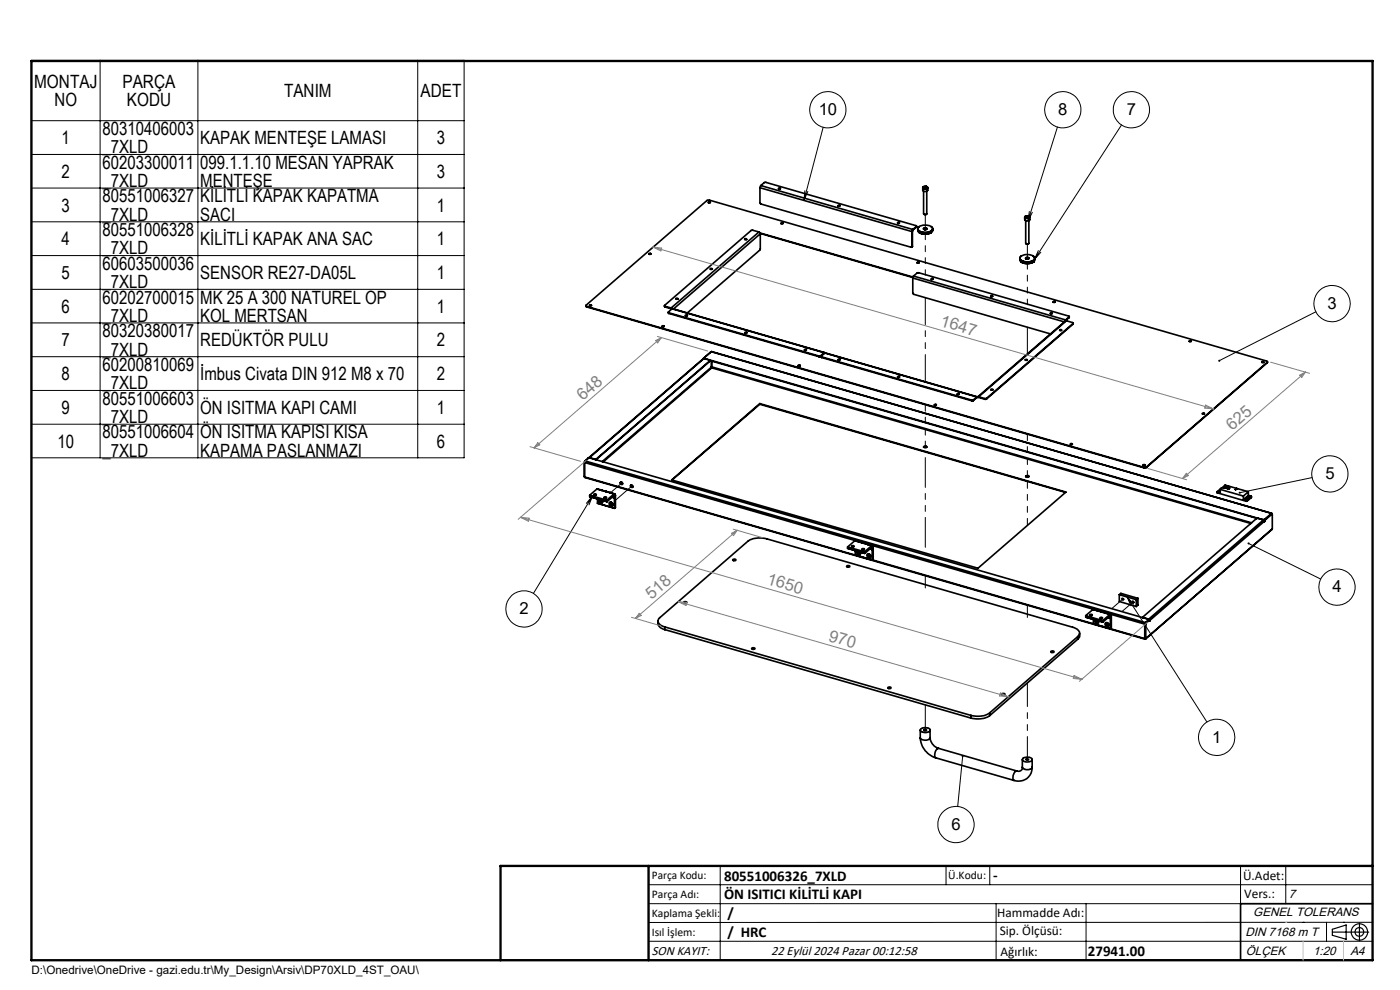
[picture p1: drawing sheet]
<svg xmlns="http://www.w3.org/2000/svg" width="297mm" height="210mm" viewBox="0 0 297 210" stroke-linecap="round" stroke-linejoin="round" font-family="sans-serif">
<g fill="none" stroke="#000" stroke-width=".35">
<path d="M161.2 39.8v3.2l.2 .3 31.9 9.1 .2-.1M161.2 39.8l32.3 9.3M161.4 39.4l-.2 .4M161.4 39.4l.8-.7h.3l32 9.3-.9 .7M161.4 39.4l32.2 9.3M165.1 39.9l.5 .1-.4 .1zM195.8 39.8a.63 .63 0 0 1 1 0M195.8 39.8h.1M195.8 39.8v.6l.5 .2 .5-.2v-.6M195.8 39.8l.4 .3h.4l.2-.3M195.8 39.7l.5-.2a.29 .29 0 0 1 .3 .1 .29 .29 0 0 1 .1 .3l-.4 .1a.33 .33 0 0 1-.3 0 .33 .33 0 0 1-.2-.3zM196.3 39.9h.1"/>
<path d="M196.3 39.6l-.3 .1v.2h.3M196.3 39.6l.2 .1v.2h-.2M196.3 39.6v.3M137.7 53.9h.4M150.3 43h.4M150.7 57l.4 .1-.2 .1-.2-.1zM150.7 57.1h.4M158 50.7l.3-.1 .1 .2h-.4zM158 50.8h.4M161 49.2l.3 .4M161 49.2l-1.6-.3-18.4 15.9 .1 .2M161 49.2l-18.6 16.1"/>
<path d="M161.2 49.4l32.5 9.4M161.3 49.6l-.1 3.4-15.4 13.4M161.3 49.5l32.3 9.4M161.3 49.6l-18.4 15.9M165.2 40.1h.3M165.7 47.4h.4M177.8 43.6h.4l-.3 .1zM177.8 43.7h.4M190.4 47.2l.5 .1-.3 .1zM190.4 47.3h.4M193.5 49.1v3.2M193.6 52.2l-.2 .2"/>
<path d="M193.6 49.1h-.1M193.6 49.1v3.1M193.6 52.2l-.1 .1M193.6 48.7l-.1 .4M193.6 48.8v.3M193.6 59v3.3l.2 .1 29 8.4M193.6 48.7v.1M193.6 59l32.2 9.3M193.8 58.6l-.2 .4M193.8 58.6l.8-.7 .3-.1 31.9 9.3v.1M193.8 58.6l32.3 9.3M194.4 48.2l-.8 .6"/>
<path d="M194.5 48.1l-.1 .1M194.5 48l-.1 .2M194.6 55.7l.2-.1 .2 .2h-.4zM194.6 55.8h.3M194.7 48.5a.83 .83 0 0 0 .8 1.1M194.9 48.1a2.24 2.24 0 0 1 2.9 .3 1.69 1.69 0 0 1-2.3 .8 .65 .65 0 0 1-.7-.3 .65 .65 0 0 1 .1-.8zM195 49.3l.5 .3M195 48.1a.59 .59 0 0 0-.3 .6 .59 .59 0 0 0 .6 .5h.2M195.9 40.6v4.8l.2 .1 .5-.1v-4.8M195.9 48.5l.2-.1a.26 .26 0 0 1 .4-.1 .26 .26 0 0 1 .1 .3l-.4 .1zM196 48.6a.3 .3 0 0 1 .3-.2 .3 .3 0 0 1 .3 .2M196 45.4v.1"/>
<path d="M196.1 48.7h.3h-.2M196.6 45.4l-.6 .1M197.5 59.2l.3-.2 .2 .2-.3 .1zM197.6 48.1a.56 .56 0 0 1 .3 .6 .56 .56 0 0 1-.6 .4l-1 .2-.8-.1M197.6 59.3h.3M197.6 49.3l-1 .4-1.1-.1M197.9 48.5a1.34 1.34 0 0 1-1.8 1.2l-.6-.1M216.4 54.8a.83 .83 0 0 0 .7 1M216.5 54.5a2.23 2.23 0 0 1 3 .2 1.15 1.15 0 0 1-1.5 .9l-.7-.1a.76 .76 0 0 1-.8-1zM216.6 55.6h.1M216.6 54.3v.1a.57 .57 0 0 0-.2 .6 .57 .57 0 0 0 .6 .4 1.98 1.98 0 0 0 2.5-.6l-.3-.5M216.6 55.6l.5 .2"/>
<path d="M217.4 46.1a.66 .66 0 0 1 1.1 0M217.4 46.1h.1M217.4 46.1v.6l.4 .2 .6-.2 .1-.6M217.4 46.1l.4 .2h.5l.2-.2M217.5 45.9l.4-.1a.26 .26 0 0 1 .4 0 .26 .26 0 0 1 0 .4h-.3a.3 .3 0 0 1-.4 0 .3 .3 0 0 1-.1-.3zM217.6 46.8v4.8l.3 .2 .4-.2v-4.8M217.6 54.7l.2-.1a.26 .26 0 0 1 .3 0 .26 .26 0 0 1 .1 .3 .29 .29 0 0 1-.4 .1 .29 .29 0 0 1-.2-.3zM217.6 54.9a.3 .3 0 0 1 .3-.3 .3 .3 0 0 1 .3 .3M217.7 51.7h.5M217.8 55h.3zM217.9 46.2h.1M217.9 45.9l-.2 .1v.1l.2 .1"/>
<path d="M217.9 45.9l.3 .1v.1l-.3 .1M217.9 45.9v.3M219.2 55.6h.1M219.2 55.6l-1 .3-1.1-.1M219.5 54.8a1.07 1.07 0 0 1-1.3 1.1l-1.1-.1M124.3 64.8l.2 .3M124.5 65l-.2-.1 .1-.2 25.6-22.2 .5-.1 118.2 34.2 .2 .1-.1 .2M124.5 65.1l118.1 34.1M124.5 65l118.1 34.1M124.5 65v.1M125.1 64.8h.4M140.5 69.3h.4"/>
<path d="M141 64.9l.1 .2M141.1 65.1l1.3 .4v-.2M141.1 65l1.3 .3M141.1 65v.1M141.8 66.2l.1 .3M141.9 66.3l31.8 9.2M141.9 66.3v.2M141.9 66.5l31.8 9.2M142.4 65.3l.2 .2M142.5 65.5h.1M142.6 65.5l-.8 .7 .1 .1M142.6 65.5l32.3 9.3"/>
<path d="M142.6 65.5l32.2 9.3M143.4 63.3l.3-.1 .1 .2-.2 .1zM143.4 63.4h.4M145.4 67h.4M149.2 76.1h.1M149.2 76.1l-24.3 21M149.3 76.1l1.2 .3 .1 .1M149.3 76.1h-.1M149.3 76.1l-24.2 21M149.4 75.9v.2M149.4 76l-.1 .1M149.4 76.1h.1"/>
<path d="M149.5 76.1l118.4 34.1M149.5 76.1h.1M150.6 76.5l116 33.5M150.6 76.5l-24.1 20.9M150.6 76.5v.2M150.6 76.7l-24.1 20.8M150.7 74.7l-1.5 1.4M150.7 74.7h.1M150.8 74.7h-.1M150.9 74.6l-1.5 1.3 .1 .2M150.9 74.6l118.9 34.3M150.9 74.6l118.8 34.3"/>
<path d="M151 77.8v.2M151 76.6v1.2M151 77.8l-23.3 20.1M151 78h.1M151 78v-.2l114.5 33.1M151 78l-23 20M151 78l114.4 33M158 70.7h.4M169.3 77.5h.5l-.4 .1zM169.3 77.6h.5M170.7 74.3h.3M173.7 75.5v.2"/>
<path d="M174.1 75.5h-.4M174.1 75.6l-.4 .1M174.1 75.5v.1M174.2 75.6l.1 .2M174.3 75.8l31.8 9.2M174.3 75.7l31.8 9.2M174.3 75.7v.1M174.8 74.8l.2 .1M174.8 74.8l-.7 .7M174.8 74.8l-.7 .8M174.9 74.9h.1M175 74.9l-.8 .7 .1 .1"/>
<path d="M175 74.9l32.3 9.3M175 74.9l32.2 9.3M177.8 76.3l.1-.1h.3l-.2 .2zM177.8 76.3h.4M190.5 79.8l.4 .2h-.3l-.2-.1zM210.1 62.8l.4-.1 .1 .2zM210.2 62.9h.4M217.5 76.3l.3-.1 .1 .2h-.3zM217.6 76.4h.3M222.8 66.4l.4 .1-.3 .1zM222.8 66.5h.4M223.4 64.1h.4"/>
<path d="M224.8 70.1h.4M224.9 69.9l.3 .2h-.3zM226 68.1h.1M226.1 67.9l-.2 .3M226.2 68l1.4 .4v.2M226.2 68l-.2 .1-18.6 16.1M226.2 68l-18.6 16.2M226.8 67.4l-.7 .6v-.1M226.8 67.2l-.7 .7M226.8 67.2v.2M227.6 68.6l-18.3 15.9M227.6 68.6v.1"/>
<path d="M227.6 68.7l-18.3 16M227.7 68.5l-.1 .2M252.3 72.3l.4 .1-.3 .1zM252.3 72.4h.4M267.7 76.9h.4M268.8 76.9l-25.6 22.2M268.8 76.9v.1M268.8 77l-25.6 22.2M268.9 76.8l-.1 .2M124 98.1v3M124 98.1h.1M124 98.1l118.9 34.3"/>
<path d="M124 98.1v3.1M124.1 97.8l-.1 .3M124.1 97.8h.1M124.1 97.8l.7-.6 .3-.1 118.5 34.3 .1 .1-.7 .6M124.1 97.8l118.9 34.3M125.1 97.1l-1 .7M125.1 97.1l1.1 .3M125.1 97.1h.1M126.2 97.4v.1M126.5 97.4h-.3M126.5 97.5h-.1M126.5 97.4v.1"/>
<path d="M161.2 85.6v.2M161.2 85.8l64.8 18.6M161.2 85.8l-18.6 16M190.5 80h.3M195.9 94.7l.2-.1a.24 .24 0 0 1 .4 0 .24 .24 0 0 1 0 .3l-.2 .1zM195.9 94.9h.7M198.2 85.8l.4 .1-.3 .1zM198.2 85.9h.4M203.1 83.5h.3l.1 .1-.4 .1zM203.1 83.6h.3M206.1 84.9v.1M206.5 84.8l-.4 .1"/>
<path d="M206.5 85h-.4M206.5 84.8v.2M207.2 84.2h.2M207.2 84.2l-.7 .6M207.2 84.2l-.7 .8M207.3 84.3h.2M207.6 84.2l-.2 .1M207.6 84.2l1.3 .4M207.6 84.2v.1l1.3 .4M208.9 84.6v.1M209.3 84.5l-.4 .1M209.3 84.7h-.4"/>
<path d="M209.3 84.5v.2M210.2 82.6l.3-.1 .1 .2-.3 .1zM210.3 82.7h.3M227.1 94.3h.4M242.5 98.7h.4M242.6 99.1v.1M243.2 99.1h-.6M243.2 99.2h-.6M243.2 99.1v.1M255.1 87.7h.4a.21 .21 0 0 1-.1 .2 .21 .21 0 0 1-.3-.1zM255.1 87.8h.4M124 101.1v.1"/>
<path d="M124 101.1h.1M124 101.2l.1 .1 118.8 34.3M124 101.2l57.4 16.5M125.1 105.3l3.7 1.1M125.1 105v.3M125.1 105l3.6 1.1M125.1 105.3v.1M126 105h.4M126.2 105h.1M126.7 103.7l1 .3M126.8 105.8v.9M126.8 106.7l3.6 1.1"/>
<path d="M126.8 106.7v.1M127.1 106a.43 .43 0 0 0 .2 .6 .43 .43 0 0 0 .6-.2l-.1-.3a.25 .25 0 0 1-.4 .3 .25 .25 0 0 1 0-.4M127.4 106l.2 .3 .2 .1M127.7 104h-.1M127.7 104l.9 .2M128.2 105.5l.4-.1 .1 .1-.4 .1zM128.2 105.6h.4M128.3 105.6h.2M128.6 104.2l-.1 .1M128.6 104.2l.9 .3M128.7 106.1l.1 .3M129.3 106.6a.45 .45 0 0 1 .6 .1 .45 .45 0 0 1-.2 .7 .58 .58 0 0 1-.4-.8z"/>
<path d="M129.5 104.5l-.1 .1M129.5 104.5l.9 .3M129.6 106.6v.2l.4 .2M129.8 105.5l.4 .1M129.9 105.4l.2 .1M130.1 105.2h.1M130.1 105.5l.1 .1M130.1 105.2v.3M130.2 104.9h.1M130.2 104.9l-.1 .3M130.2 105.6l.2-.1v2.3M130.2 104.8l-.1 .5-1.3 1.1"/>
<path d="M130.2 104.8l-3.6-1.1-1.5 1.3M130.2 104.8l-1.5 1.3M130.2 104.8h.1M130.3 104.8h.2l.1 .2v2.7l-.2 .1M130.3 105l.1 .2-.2 .2zM130.3 104.8l-.1 .1M130.4 107.8h.1M131.7 102.3v.2l.3 .2M131.9 102.3a.18 .18 0 0 0-.1 .3 .18 .18 0 0 0 .3-.1M133.8 102.9a.31 .31 0 0 0 .1 .3 .31 .31 0 0 0 .3 .1M134 102.9a.17 .17 0 0 0-.1 .3 .17 .17 0 0 0 .3-.1M142.5 101.8l18.7-16.2 64.9 18.8-18.6 16.1z"/>
<path d="M155.5 118.7h.6a.33 .33 0 0 1-.3 .3 .33 .33 0 0 1-.3-.3zM179.8 116l3.6 1M179.8 116.3l3.6 1.1M179.8 116v.3M179.8 116.3h.1M180.7 115.9h.5M180.8 116h.2M181.4 114.7l1 .3M181.4 116.8v.9M181.4 117.7l3.6 1.1M181.4 117.7l3.7 1.1M181.8 116.9a.44 .44 0 0 0 .1 .7 .44 .44 0 0 0 .7-.2l-.1-.3a.25 .25 0 0 1-.4 .3 .25 .25 0 0 1 0-.4"/>
<path d="M182.1 117l.1 .2 .3 .1M182.2 117l.3 .3M182.2 117l.3 .2M182.4 115h-.1M182.4 115l.9 .2M182.9 116.6h.4M183 116.6h.2M183.3 115.2h-.1M183.3 115.2l.9 .3M183.4 117v.4M184.2 115.5h-.1M184.2 115.5l.9 .2"/>
<path d="M184.3 117.6l.1 .3 .2 .1-.3-.4M184.4 117.6l.2 .3M184.5 116.4l.4 .1M184.6 116.4h.2M184.7 116.2h.1M184.8 116.4l.1 .1M184.8 116.2v.2M184.9 115.8h.1M184.9 115.8l-.2 .5-1.3 1.1M184.9 115.7l-3.6-1-1.5 1.3M184.9 115.7l-1.5 1.3M184.9 115.7v.1"/>
<path d="M184.9 115.8l-.1 .4M184.9 116.5l.1-.1v2.4M184.9 115.7l.1 .1M185 115.8l.1-.1 .1 .3v2.7l-.1 .1M185 115.8h-.1M185 115.9l-.1 .4zM185 118.8h.1M185.1 118.8l46.9 13.5M217.6 101l.2-.1a.28 .28 0 0 1 .3 0 .28 .28 0 0 1 .2 .2l-.2 .1a.32 .32 0 0 1-.3 .1 .32 .32 0 0 1-.2-.3zM217.6 101.1h.7M258.2 104.3l.1 .3M258.3 104.4v.2"/>
<path d="M258.3 104.6l6 1.7M258.9 104.1l-.3 .1v.1h.3h-.3M258.9 103.8v.8l-.6-.2M258.9 103.8l4.9 1.4M258.9 103.8l1-.9 4.9 1.4M259.2 103.5l-1 .8 .1 .1M259.6 103.4h.1M259.7 103.4h.1M259.7 103.3h.1M259.7 103.3l.1 .1M259.7 103.3l-.1 .1M259.7 103.3v.1"/>
<path d="M259.8 103.3h.1M259.8 103.4h.1M259.8 103.3v.1M259.8 103.5h.1M259.9 103.1v.1M259.9 103.1h.1M259.9 103.2h.1M259.9 103.4h.1M259.9 103.4l.1 .1-.1-.1M259.9 103.5h.1M259.9 103.4h.2M259.9 103.4l-.1 .1h.1"/>
<path d="M259.9 103.4l-.1 .1M260 103.1h.1M260 103.1v.1M260 103.1l-.1 .1M260 103.5h.1M260 103.2h.1M260 103l.1 .1M260 103v.1M260 103h.1M260.1 103.4h.1M260.1 103.1h.1M260.1 103.5h.1"/>
<path d="M260.1 103.5h-.1M260.1 103.2l.1 .1M260.2 103.2h-.1M260.2 103.4v.1M260.2 103.4h.1M260.2 103.2v.1M260.2 103.2h.1M260.2 103.1h.1M260.2 103.6h.1M260.2 103.5h.1M260.2 103.5h-.1M260.2 103.1l-.2 .1"/>
<path d="M260.3 103.5h.1M260.3 103.5h.2l-.3 .1M260.3 103.2l-.1 .1M260.3 103.3h.1M260.4 103.1l-.2 .1M260.4 103.5h.1M260.4 103.6h.1M260.4 103.1h.1M260.4 103.5l-.2 .1M260.4 103.3h.1M260.5 103.7l.1-.2zM260.5 103.6h.1"/>
<path d="M260.5 103.2l.1 .2zM260.5 103.2h.1M260.5 103.2l-.1 .1M260.6 103.6v.1M260.6 103.2h-.1M260.6 103.6h.1M260.6 103.7h.1M260.6 103.5h.1M260.6 103.5v.1M260.7 103.2h.1M260.7 103.2h-.2M260.7 103.6h-.1"/>
<path d="M260.7 103.6h.1M262.1 103.8h.1M262.2 103.7h.1M262.3 103.7h.1M262.3 103.7h-.1M262.3 103.7l-.2 .1M263.8 105.2v.8M263.8 106l.5 .1M264.3 105.9h.2M264.3 106.1v.2M264.5 105.5v.1M264.6 106.1h-.3"/>
<path d="M264.6 106.3h-.3M264.6 106.1v.2M264.7 105.4h.4a.38 .38 0 0 1-.6 .2v-.1M264.7 105.4l-.2 .1M264.7 105.4v.1M264.7 105.5l-.1 .1M264.8 105.1l.7 .3-.9 .7M264.8 104.3l-1 .9M264.8 104.3v.8M264.8 105.1l-1 .9M265 105.5h-.3M265.5 105.5h.1"/>
<path d="M265.5 105.3v.2M265.5 105.5l-.9 .8M267.9 110.2h.1M268 110.3l.3 .3M268 110.3l-1.4-.3-24.1 20.8 .1 .2M268 110.3l-24.3 21M268.2 110.4h.1M268.3 110.6h.1M268.3 110.2h-.4M268.3 110.2l-.2 .1M268.3 110.6l-24.4 21M268.3 110.4v.2"/>
<path d="M269.7 109v.1M269.7 109.1h.1M269.7 108.9l.2 .1M269.7 109l.1 .1M269.7 108.9l-1.4 1.3M269.7 109l-1.5 1.4M269.7 108.9v.1M269.8 109.1h.1v3.1M269.8 109.1l-1.5 1.3M269.9 109v.1M269.9 109l-.1 .1M269.9 112.2l-26.9 23.3"/>
<path d="M269.9 112.2l-26.8 23.3M139.6 131.7a1.55 1.55 0 0 0 1.4 1.9M141 133a1.32 1.32 0 0 1-1.3-1.7l19.1-16.6a5.1 5.1 0 0 1 3.8-.4l65 18.8a1.31 1.31 0 0 1 1.3 1.7l-.3 .2M141 133l65 18.8M141 133v.6M141 133.6l65 18.7M145 127.7h.7a.32 .32 0 0 1-.4 .3 .32 .32 0 0 1-.3-.3zM159.5 137.5l.2-.1a.23 .23 0 0 1 .3 0 .23 .23 0 0 1 .1 .3l-.4 .1zM179.7 120h.1a.24 .24 0 0 1 .4 0 .24 .24 0 0 1 0 .3h-.1a.24 .24 0 0 1-.4 0 .24 .24 0 0 1 0-.3zM222.9 138.2l.2-.1a.27 .27 0 0 1 .3 0 .27 .27 0 0 1 .2 .3h-.2a.28 .28 0 0 1-.3 0 .28 .28 0 0 1-.2-.2zM228.6 135.6l-18.6 16.2M228.6 135l-18.6 16.2"/>
<path d="M228.6 135v.6M229 134.3v.9l-.4 .4M230.3 130.9l3.6 1M230.3 130.6v.3M230.3 130.6l3.6 1M230.3 130.9l3.7 1.1M231.2 130.6h.5M231.4 130.6h.2M231.9 129.3l1 .2M232 131.4v.9M232 132.3l3.6 1.1M232 132.3v.1"/>
<path d="M232.3 131.5a.44 .44 0 0 0 .1 .7 .44 .44 0 0 0 .7-.2l-.1-.3M232.6 131.6a.25 .25 0 0 0 .1 .4 .25 .25 0 0 0 .3-.2l-.1-.1M232.7 131.6v.2l.3 .1M232.7 131.6l.3 .3M232.9 129.5l-.1 .1M232.9 129.5l.9 .3M233.4 131.2h.4M233.5 131.2h.2M233.8 129.8h-.1M233.8 129.8l.9 .3M233.9 131.6v.3M233.9 131.9l.1 .1"/>
<path d="M234.6 132.1a.43 .43 0 0 1 .6 .2 .43 .43 0 0 1-.4 .6 .47 .47 0 0 1-.2-.8zM234.7 130.1h-.1M234.7 130.1l.9 .2M234.8 132.1l.1 .4h.3l-.4-.4M235.1 131l.3 .2M235.1 131h.2M235.3 130.7h.1M235.3 131l.1 .2M235.3 130.7v.3M235.4 130.4h.1M235.4 130.4l-.1 .4-1.3 1.2M235.4 130.3l-3.6-1-1.5 1.3"/>
<path d="M235.4 130.3l-1.5 1.3M235.4 130.3v.1M235.4 130.4l-.1 .3M235.4 131.2l.1-.2 .1 2.4M235.4 130.3h.1M235.5 130.3l.2 .2 .1 2.7-.2 .2M235.5 130.5l.1 .1-.2 .3zM235.5 130.3l-.1 .1M235.6 133.4l7.3 2.1M235.7 130.6v.1M237.5 126.1l3.6 1.1M237.5 126.1l.3-.2 3.6 1"/>
<path d="M237.5 126.1v1.5l3.6 1M241.1 127.2v1.4M241.4 126.9l-.3 .3M241.4 126.9v1.5l-.3 .2M242.5 130.9v.1M242.6 131l1.1 .3M242.6 131v.1M242.9 135.5v.1M242.9 132.4v3.1M242.9 135.5h.1M242.9 135.4v.1M242.9 132.4h.1"/>
<path d="M242.9 132.4v3.2M242.9 135.4l.2 .1M243 132.1l-.1 .3M243 132.2l-.1 .2M243 132.1v.1M243.1 132.1l-.2 .4h.2M243.1 135.5l-.2 .1M243.1 132.5v3M243.1 132.1h.1M243.2 132.1l-.1 .4M243.6 131.6l-.6 .6M243.7 131.6h-.1"/>
<path d="M243.7 131.3l.2 .3M243.7 131.4l.1 .1M243.7 131.4l-.1 .2M243.7 131.3v.1M243.9 131.5v.2M243.9 131.5l-.7 .6M243.9 131.5l-.8 .6M243.9 131.6h.1M243.9 131.7h.1M243.9 131.6v.1M188.3 145.8l.3-.1a.24 .24 0 0 1 .3 0 .24 .24 0 0 1 .1 .3l-.4 .1zM195.2 156.5a4.8 4.8 0 0 0 3.3 4.3"/>
<path d="M195.2 156.5a1.28 1.28 0 0 0 2.1 0M195.2 154.9v1.6M195.3 154.6a1.41 1.41 0 0 1 2 .3 1.26 1.26 0 0 1-2.1-.1zM196 154.8l.4-.1 .2 .2-.5 .1zM197.3 156.5a2.6 2.6 0 0 0 1.8 2.2M197.3 154.9v1.6M199.1 158.7a1.4 1.4 0 0 0-.6 2.1M199.1 158.7l16.6 4.8M206 151.8v.5M210 151.2l-.2 .1a5.1 5.1 0 0 1-3.8 .5M210 151.8l-.2 .1a5.1 5.1 0 0 1-3.8 .4M210 151.2v.6"/>
<path d="M212.5 147.2l.3-.1a.24 .24 0 0 1 .3 0 .24 .24 0 0 1 0 .3l-.3 .1zM198.5 160.8l16.6 4.8M215.7 163.5a1.43 1.43 0 0 0-.6 2.1M216.9 162.7l-.3 .7-.4 .2-.5-.1M216.9 162.7a1.29 1.29 0 0 0 2.1 0M216.9 161.1v1.6M217 160.9l1.3-.3a.6 .6 0 0 1 .6 .6 1.37 1.37 0 0 1-2-.1zM217.7 161h.5l-.1 .2a.23 .23 0 0 1-.3 .1 .23 .23 0 0 1-.1-.3zM219 162.7a2.87 2.87 0 0 1-3.9 2.9M219 161.1v1.6M291.2 191.7h-28v12"/>
<circle cx="137.8" cy="53.8" r=".18"/>
<circle cx="150.4" cy="42.9" r=".19"/>
<circle cx="165.8" cy="47.3" r=".19"/>
<circle cx="125.2" cy="64.8" r=".18"/>
<circle cx="140.6" cy="69.2" r=".19"/>
<circle cx="145.6" cy="66.9" r=".2"/>
<circle cx="158.2" cy="70.6" r=".2"/>
<circle cx="170.8" cy="74.2" r=".2"/>
<circle cx="223.6" cy="64" r=".17"/>
<circle cx="267.9" cy="76.8" r=".18"/>
<circle cx="227.2" cy="94.2" r=".19"/>
<circle cx="242.6" cy="98.6" r=".19"/>
<circle cx="126.3" cy="104.9" r=".22"/>
<circle cx="129.7" cy="106.8" r=".25"/>
<circle cx="131.8" cy="102.6" r=".26"/>
<circle cx="134" cy="103.2" r=".25"/>
<circle cx="181" cy="115.8" r=".22"/>
<circle cx="183.1" cy="116.5" r=".23"/>
<circle cx="184.4" cy="117.9" r=".44"/>
<circle cx="184.4" cy="117.8" r=".24"/>
<circle cx="264.4" cy="105.9" r=".19"/>
<circle cx="231.5" cy="130.4" r=".22"/>
<circle cx="233.7" cy="131.1" r=".23"/>
<circle cx="234.9" cy="132.4" r=".25"/>
<circle cx="238.2" cy="127.1" r=".19"/>
<circle cx="240.4" cy="127.7" r=".19"/>
</g>
<g fill="none" stroke="#000" stroke-width=".21" stroke-dasharray="6.3 1.3 1.3 1.3 1.3 1.3">
<path d="M196.3 45.5v3.2M217.9 51.8v3.1M217.9 69.4v5.7M127.4 106l-.1 .2a.24 .24 0 0 0 .3 .3 .24 .24 0 0 0 .2-.4M127.7 106.1l-.1 .1M129.7 106.6a.23 .23 0 0 0-.2 .3 .23 .23 0 0 0 .3 .1 .23 .23 0 0 0 0-.4h-.1M129.7 106.8l.2-.1M130.6 106.1l3.6-3.1M132 102.4l-2.4 2.1M196.3 122.1v2.6M217.9 128.4v2.6M232.7 131.6l.1 .2 .2 .1"/>
<path d="M232.9 131.6v.1M235 132.1a.23 .23 0 0 0-.3 .3 .23 .23 0 0 0 .3 .2 .23 .23 0 0 0 0-.4v-.1M235 132.4l.1-.2M238 129.7l2.5-2.1M238.3 127l-2.4 2.1M195.8 155.3a.48 .48 0 0 1-.5-.5 .48 .48 0 0 1 .6-.4l.7-.1a.51 .51 0 0 1 .6 .2 .51 .51 0 0 1 0 .6l-.7 .3-.7-.1M196.3 149.5v5.3M216.9 162.7a1.29 1.29 0 0 0 2.1 0"/>
</g>
<path d="M196.3 49.7v8.7M217.9 55.9v8.7" fill="none" stroke="#000" stroke-width=".21" stroke-dasharray="6.3 1.3 1.3 1.3 1.3 1.3" stroke-dashoffset="5.2"/>
<path d="M196.3 63.1v17.8" fill="none" stroke="#000" stroke-width=".21" stroke-dasharray="6.3 1.3 1.3 1.3 1.3 1.3" stroke-dashoffset=".6"/>
<path d="M196.3 85.8v9.2M217.9 92.1v9.1" fill="none" stroke="#000" stroke-width=".21" stroke-dasharray="6.3 1.3 1.3 1.3 1.3 1.3" stroke-dashoffset="5"/>
<path d="M196.3 95.9v21.4" fill="none" stroke="#000" stroke-width=".21" stroke-dasharray="6.3 1.3 1.3 1.3 1.3 1.3" stroke-dashoffset="-1.2"/>
<path d="M217.9 102.1v9.3" fill="none" stroke="#000" stroke-width=".21" stroke-dasharray="6.3 1.3 1.3 1.3 1.3 1.3" stroke-dashoffset="4.9"/>
<path d="M217.9 144.9v16.3" fill="none" stroke="#000" stroke-width=".21" stroke-dasharray="6.3 1.3 1.3 1.3 1.3 1.3" stroke-dashoffset="1.3"/>
<g fill="none" stroke="#000" stroke-width=".21">
<path d="M6.7 12.8h91.8v84.3h-91.8zM21.2 12.8v84.3M42 12.8v84.3M88.6 12.8v84.3M6.7 25.6h91.8M6.7 32.8h91.8M6.7 39.9h91.8M174.6 27l-4 15.5M224.3 26.9l-6.2 19.9M237.9 26.5l-18.4 28.5M6.7 47.1h91.8M6.7 54.2h91.8"/>
<path d="M170.7 40.5l-.1 2M171.4 40.6l-.8 1.9M218.4 44.9l-.3 1.9M219 45l-.9 1.8M220.3 53.2l-.8 1.8M220.8 53.5l-1.3 1.5M6.7 61.4h91.8M6.7 68.5h91.8M6.7 75.7h91.8M279.2 66.1l-20.5 10.4M6.7 82.8h91.8M6.7 90h91.8"/>
<path d="M125.7 105.2l-12.5 20.7M125.7 105.2l-.7 1.9M125.7 105.2l-1.3 1.6M264.9 115.3l15.3 7.5M278.3 101.3l-15.3 3.2M239.1 126.6l16.9 26.6M239.1 126.6l1.4 1.6M239.1 126.6l.8 1.9M204.2 160.4l-1 10.7M137.6 187.7h153.6M137.6 191.7h153.6M137.6 199.7h153.6"/>
<path d="M152.8 183.7v20M200.7 183.7v4M210 183.7v4M211.3 191.7v12M230.4 191.7v12M263.2 183.7v20M272.8 183.7v8M276.4 195.6h.1M281.4 195.6v4.1M285 195.6h.1M291.2 195.6l-153.6 .1"/>
<circle cx="175.6" cy="23.3" r="3.8"/>
<circle cx="225.5" cy="23.3" r="3.9"/>
<circle cx="240" cy="23.3" r="3.9"/>
<circle cx="282.6" cy="64.4" r="3.8"/>
<circle cx="282.1" cy="100.5" r="3.8"/>
<circle cx="111.2" cy="129.2" r="3.8"/>
<circle cx="283.6" cy="124.5" r="3.8"/>
<circle cx="258.1" cy="156.4" r="3.8"/>
<circle cx="202.8" cy="174.9" r="3.9"/>
</g>
<g fill="none" stroke="#000" stroke-width=".25">
<path d="M282.6 197.7h7.8M282.6 197.1l3-.9v3l-3-.8zM288.4 195.8v3.8M106.2 203.7h185"/>
<circle cx="288.4" cy="197.7" r="1.74"/>
<circle cx="288.4" cy="197.7" r=".93"/>
</g>
<g fill="none" stroke="#808080" stroke-width=".21">
<path d="M138.5 52.4l118.9 34.3M138.5 52.4l1.9 .2-.2 .6zM139.1 72.2l1.2-.6-.8 1.1zM139.5 71.4l10.6 3.1M140.3 71.6l-27 23.4M269.6 76.8l8.2 2.4M275.7 79.6l1.2-.7-.7 1.2zM276.9 78.9l-26 22.6M112.4 94.7l10.8 3.2M114.1 93.9l.4 .5-1.2 .6zM124.4 97.7l-14.5 12.5M243.5 99.4l8.2 2.4"/>
<path d="M255.8 85.9l1.6 .8-1.8-.1zM110.4 109.7l119.1 34.4M110.4 109.7l1.9 .2-.2 .7zM155.2 113.1l1.2-.6-.8 1.1zM155.5 112.2l6.2 1.8M156.4 112.5l-21.6 18.7M251.7 100.4l.4 .5-1.2 .6zM133.9 130.9l6.3 1.8M135.6 130.1l.4 .5-1.2 .6zM143.9 127.6l70 20.2M143.9 127.6l1.8 .2-.2 .6zM243.4 132l-14.4 12.5"/>
<path d="M212.2 147l1.7 .8-1.8-.2zM227.9 143.3l1.6 .8-1.8-.2z"/>
</g>
<path d="M6.7 12.9h284.5v190.8h-284.5zM137.6 183.7v20M291.2 183.7h-185v20" fill="none" stroke="#000" stroke-width=".5"/>
<path d="M276.4 199.7v4M285 199.7v4" fill="none" stroke="#c0c0c0" stroke-width=".21"/>
<path d="M272.8 195.6h.1" fill="none" stroke="#c0c0c0" stroke-width=".25"/>
<path d="M264.7 115.1l.2 .2-.2-.1a.23 .23 0 0 0 .2 .3 .23 .23 0 0 0 .2-.4 .23 .23 0 0 0-.4 0zM258.5 76.4v.2l.2-.1-.2 .1a.21 .21 0 0 0 .3 .1 .21 .21 0 0 0 0-.3 .21 .21 0 0 0-.3 0zM204 160.3a.22 .22 0 0 0 .1 .3 .22 .22 0 0 0 .3-.1 .22 .22 0 0 0-.2-.3v.2v-.2zM262.8 104.4v.2l.2-.1-.2 .1a.22 .22 0 0 0 .3 .1 .22 .22 0 0 0 .1-.3 .22 .22 0 0 0-.4 0z" fill="#000"/>
<g font-size="3.9">
<text x="7.2" y="18.7">MONTAJ</text>
<text x="11.6" y="22.6">NO</text>
<text x="26" y="18.7">PARÇA</text>
<text x="26.9" y="22.6">KODU</text>
<text x="60.3" y="20.6">TANIM</text>
<text x="89.2" y="20.6">ADET</text>
<text x="21.7" y="28.6">80310406003</text>
<text x="13.1" y="30.6">1</text>
<text x="21.7" y="32.5">_7XLD</text>
<text x="21.7" y="35.8">60203300011</text>
<text x="42.5" y="30.6">KAPAK MENTEŞE LAMASI</text>
<text x="42.5" y="35.8">099.1.1.10 MESAN YAPRAK</text>
<text x="92.7" y="30.6">3</text>
<text x="13.1" y="37.7">2</text>
<text x="21.7" y="39.7">_7XLD</text>
<text x="42.5" y="39.7">MENTEŞE</text>
<text x="92.7" y="37.7">3</text>
<text x="13.1" y="44.9">3</text>
<text x="21.7" y="43">80551006327</text>
<text x="21.7" y="46.8">_7XLD</text>
<text x="42.5" y="43">KİLİTLİ KAPAK KAPATMA</text>
<text x="42.5" y="46.8">SACI</text>
<text x="92.7" y="44.9">1</text>
<text x="13.1" y="52">4</text>
<text x="21.7" y="50.1">80551006328</text>
<text x="21.7" y="54">_7XLD</text>
<text x="42.5" y="52">KİLİTLİ KAPAK ANA SAC</text>
<text x="92.7" y="52">1</text>
<text x="13.1" y="59.2">5</text>
<text x="21.7" y="57.3">60603500036</text>
<text x="42.5" y="59.2">SENSOR RE27-DA05L</text>
<text x="92.7" y="59.2">1</text>
<text x="21.7" y="61.1">_7XLD</text>
<text x="21.7" y="64.4">60202700015</text>
<text x="42.5" y="64.4">MK 25 A 300 NATUREL OP</text>
<text x="13.1" y="66.3">6</text>
<text x="21.7" y="68.3">_7XLD</text>
<text x="21.7" y="71.6">80320380017</text>
<text x="42.5" y="68.3">KOL MERTSAN</text>
<text x="92.7" y="66.3">1</text>
<text x="13.1" y="73.5">7</text>
<text x="21.7" y="75.4">_7XLD</text>
<text x="42.5" y="73.5">REDÜKTÖR PULU</text>
<text x="92.7" y="73.5">2</text>
<text x="13.1" y="80.7">8</text>
<text x="21.7" y="78.7">60200810069</text>
<text x="21.7" y="82.6">_7XLD</text>
<text x="42.5" y="80.7">İmbus Civata DIN 912 M8 x 70</text>
<text x="92.7" y="80.7">2</text>
<text x="13.1" y="87.8">9</text>
<text x="21.7" y="85.9">80551006603</text>
<text x="21.7" y="89.7">_7XLD</text>
<text x="42.5" y="87.8">ÖN ISITMA KAPI CAMI</text>
<text x="92.7" y="87.8">1</text>
<text x="12.2" y="95">10</text>
<text x="21.7" y="93">80551006604</text>
<text x="42.5" y="93">ÖN ISITMA KAPISI KISA</text>
<text x="92.7" y="95">6</text>
<text x="21.7" y="96.9">_7XLD</text>
<text x="42.5" y="96.9">KAPAMA PASLANMAZI</text>
</g>
<g font-size="3.5">
<text x="173.7" y="24.4">10</text>
<text x="224.5" y="24.4">8</text>
<text x="239.1" y="24.4">7</text>
<text x="281.6" y="65.5">3</text>
<text x="281.2" y="101.7">5</text>
<text x="282.7" y="125.7">4</text>
<text x="110.2" y="130.3">2</text>
<text x="257.1" y="157.5">1</text>
<text x="201.8" y="176">6</text>
</g>
<g font-size="3.5" fill="#808080">
<text x="199.3" y="69.1" transform="rotate(16 199.3 69.1)">1647</text>
<text x="123.6" y="85.1" transform="rotate(-41 123.6 85.1)">648</text>
<text x="261.4" y="91.4" transform="rotate(-41 261.4 91.4)">625</text>
<text x="162.5" y="123.8" transform="rotate(16 162.5 123.8)">1650</text>
<text x="138.2" y="127.2" transform="rotate(-41 138.2 127.2)">518</text>
<text x="175.6" y="135.9" transform="rotate(16 175.6 135.9)">970</text>
</g>
<g font-size="3.2">
<text x="153.6" y="186.8">80551006326_7XLD</text>
<text x="153.6" y="190.8">ÖN ISITICI KİLİTLİ KAPI</text>
<text x="210.7" y="186.6">-</text>
<text x="154.3" y="194.8">/</text>
<text x="154.3" y="198.8">/ HRC</text>
<text x="230.8" y="202.8">27941.00</text>
</g>
<g font-size="2.8">
<text x="263.7" y="186.7">Ü.Adet:</text>
<text x="263.9" y="190.5">Vers.:</text>
<text x="211.5" y="194.5">Hammadde Adı:</text>
<text x="138.3" y="202.6">SON KAYIT:</text>
<text x="163.6" y="202.6">22 Eylül 2024 Pazar 00:12:58</text>
<text x="212.1" y="198.4">Sip. Ölçüsü:</text>
<text x="212.2" y="202.7">Ağırlık:</text>
</g>
<g font-size="2.6">
<text x="273.4" y="190.4">7</text>
<text x="265.9" y="194.4">GENEL TOLERANS</text>
<text x="264.2" y="198.5">DIN 7168 m T</text>
<text x="264.3" y="202.6">ÖLÇEK</text>
<text x="278.5" y="202.6">1:20</text>
<text x="286.5" y="202.6">A4</text>
</g>
<g font-size="2.5">
<text x="138.3" y="186.4">Parça Kodu:</text>
<text x="138.3" y="190.5">Parça Adı:</text>
<text x="201.2" y="186.5">Ü.Kodu:</text>
<text x="138.3" y="194.5">Kaplama Şekli:</text>
<text x="138.3" y="198.6">Isıl İşlem:</text>
<text x="6.7" y="206.7">D:\Onedrive\OneDrive - gazi.edu.tr\My_Design\Arsiv\DP70XLD_4ST_OAU\</text>
</g>
</svg>
